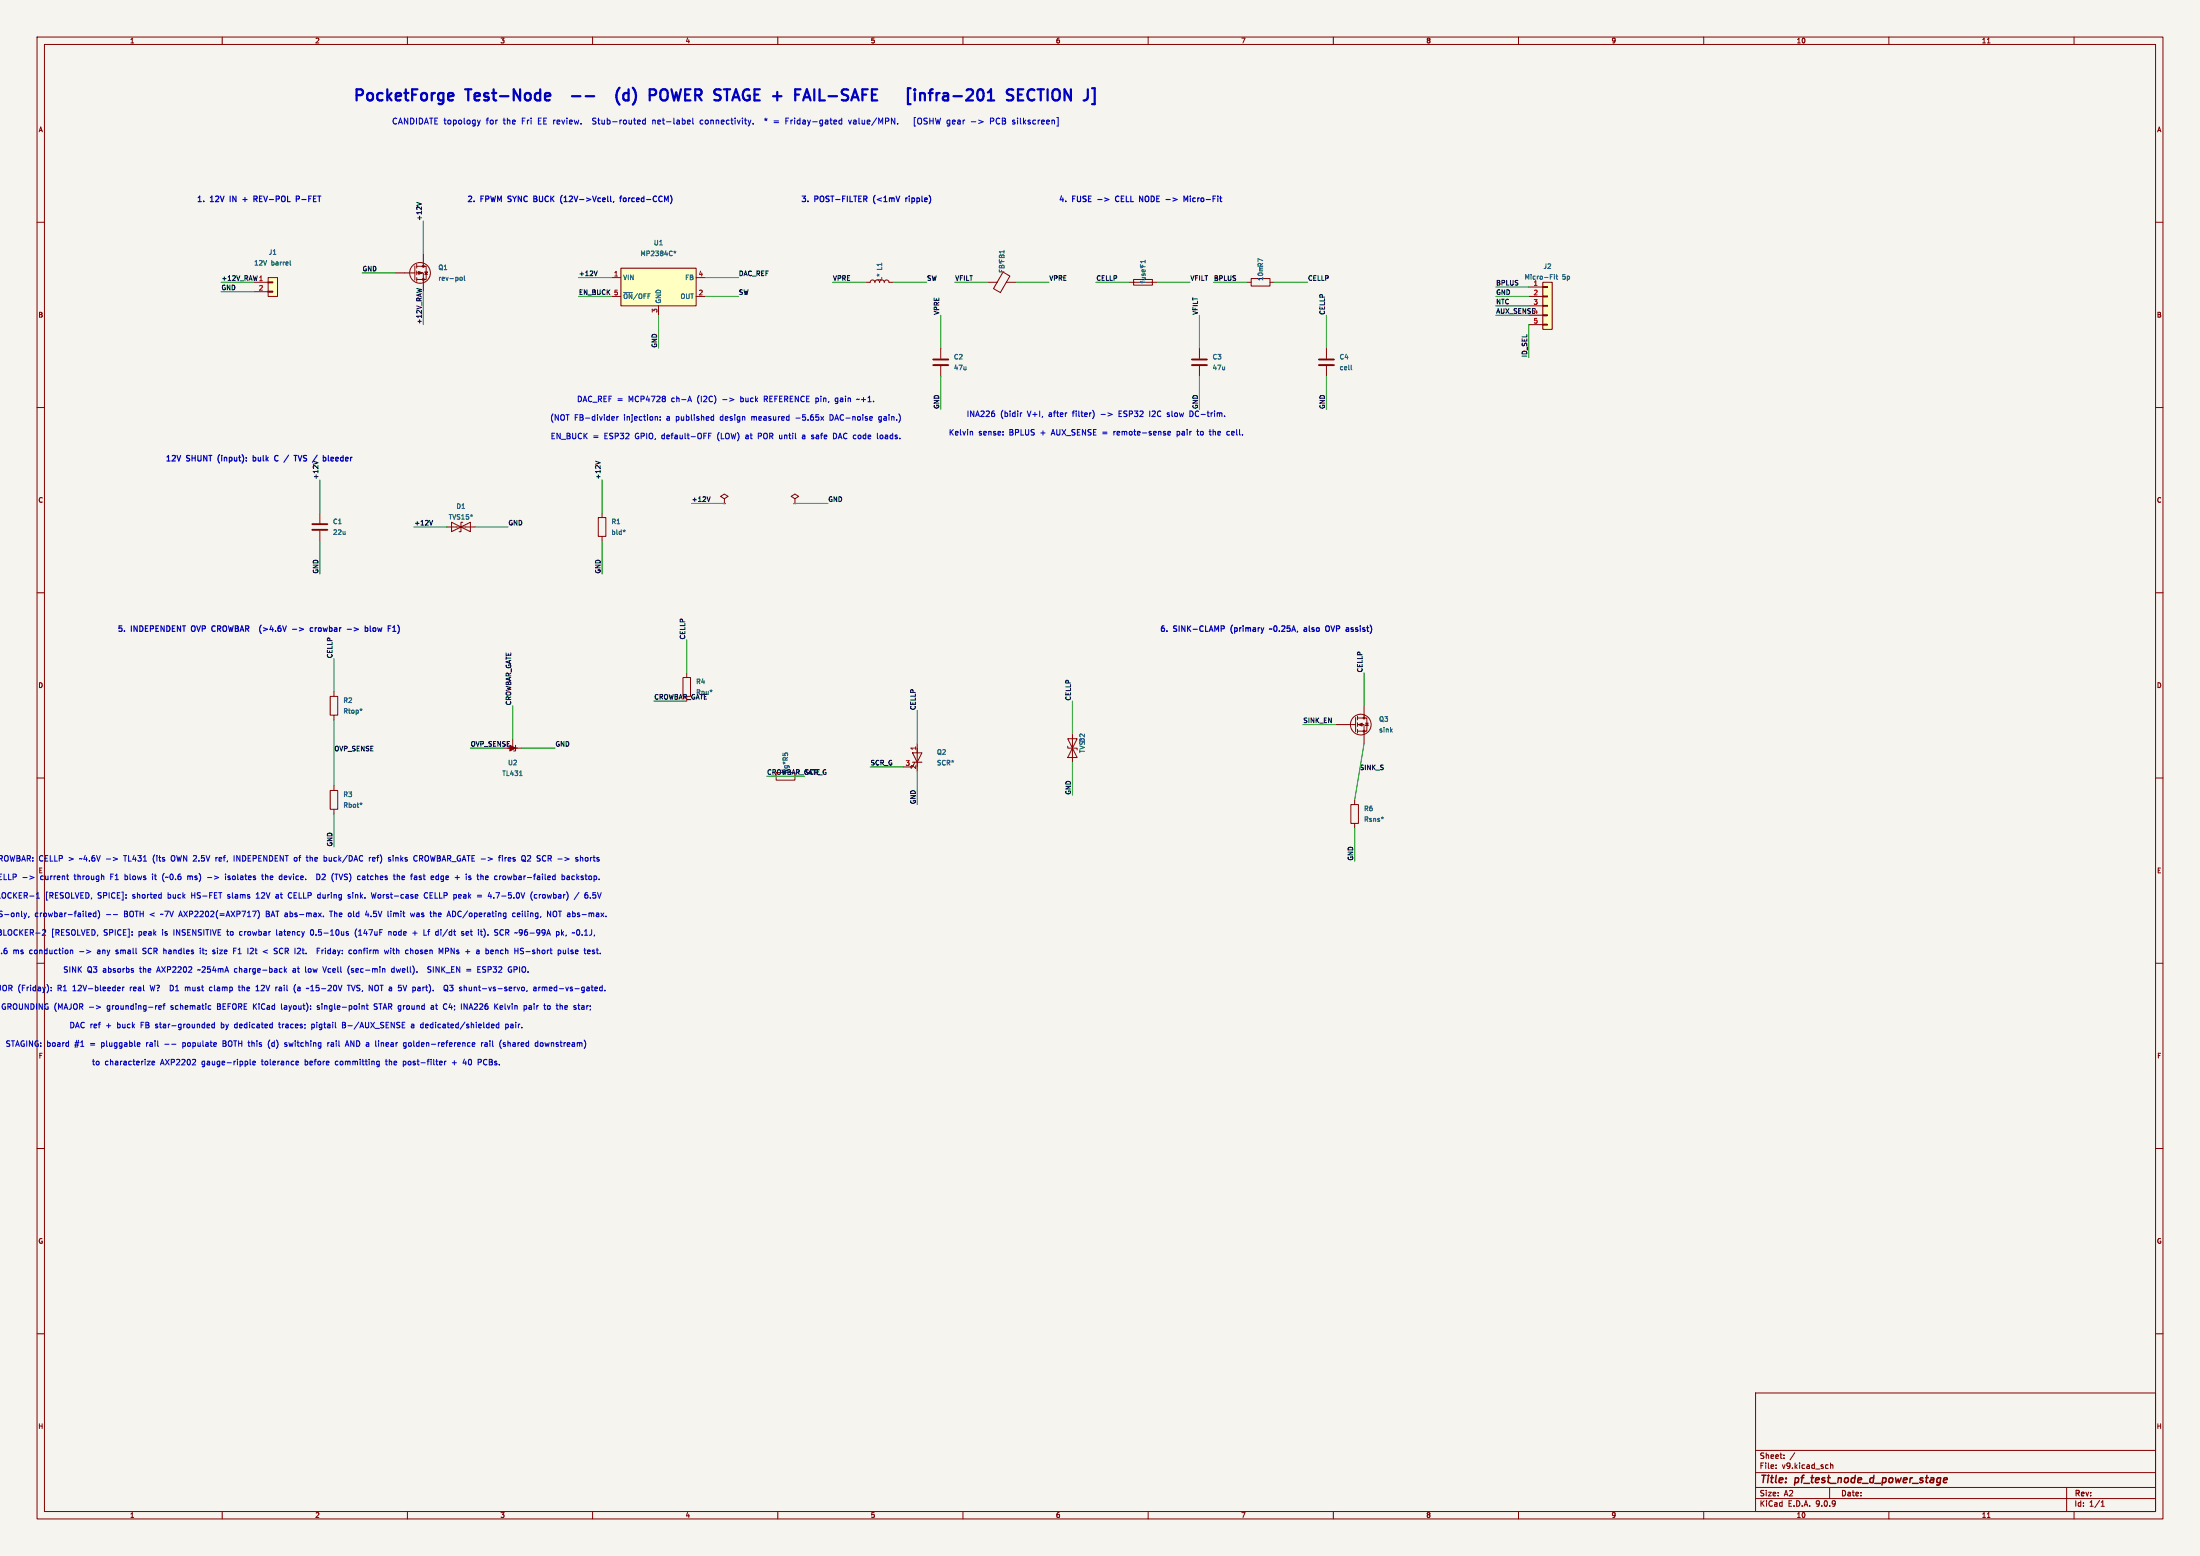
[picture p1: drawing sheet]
<svg xmlns="http://www.w3.org/2000/svg" width="594mm" height="420mm" viewBox="0 0 594 420" stroke-linecap="round" stroke-linejoin="round" font-family="sans-serif">
<path d="M0 0h594v420h-594z" fill="#f5f4ef" stroke="#f5f4ef" stroke-width=".27"/>
<g fill="none" stroke="#840000" stroke-width=".27">
<path d="M10 10h574v400h-574zM12 12h570v396h-570zM60 10v2M110 10v2M160 10v2M210 10v2M260 10v2M310 10v2M360 10v2M410 10v2M460 10v2M510 10v2"/>
<path d="M536.6 11.6h.7M560 10v2M10 60h2M106.7 73.7h5.3M112 71.8v3.8M112.5 71.9h2.6v3.5h-2.6M112.5 73.7h1.8v5M112.5 71.4v1M112.5 73.2v1M112.5 74.9v1M114.3 68.6v3.3M114.7 73.4h.7l-.3 .6z"/>
<path d="M114.7 74h.7M266.7 76.2h2.5M270.8 73.4l1.9 1.1-2.6 4.5-1.9-1.1zM271.7 76.2h2.6M582 60h2M10 110h2M582 110h2M86.4 138.4v2.8M86.4 143.3v2.8M120.6 142.2h7.7M121.9 141v2.5l5.1-2.5v2.5zM125 141h-.5v2.5h-.5"/>
<path d="M10 160h2M582 160h2M184.4 182.9h2v5.1h-2zM185.4 181.6v1.3M10 210h2M582 210h2M10 260h2M582 260h2M10 310h2M582 310h2M10 360h2M474 376h108v32h-108z"/>
<path d="M582 360h2M474 397.5h108M474 391.5h108M479.5 396.2v.2M479.5 395.4v.2M481.7 393.5v.2M481.7 392.7v.2M484.6 392.1l-1.3 1.9M494.2 394.9v1.5M494.2 395.5l.6-.1 .1 1M60 408v2M110 408v2"/>
<path d="M160 408v2M210 408v2M260 408v2M310 408v2M360 408v2M410 408v2M460 408v2M474 404.5h108M474 401.5h108M494 401.5v3M510 408v2M536.6 409.6h.7"/>
<path d="M558 401.5v6.5M560 408v2M567.3 406.6h.9M567.3 405.5l.4-.4v1.5"/>
<circle cx="113.4" cy="73.7" r="2.79"/>
</g>
<path d="M524.8 399.1l.3-.2h.4l.3 .2-.1 .2-.9 .2M524.8 400.1h.8" fill="none" stroke="#840000" stroke-width=".4"/>
<path d="M84.3 141.5h4.1M84.3 143h4.1" fill="none" stroke="#840000" stroke-width=".51"/>
<g fill="#840000" stroke="#840000" stroke-width=".27">
<path d="M113 73.3l1 .4-1 .3z"/>
<circle cx="114.3" cy="71.9" r=".25"/>
<circle cx="114.3" cy="75.4" r=".25"/>
</g>
<path d="M124.3 74.9l.3-.1 .2 .3-.2 .6-.4-.3zM125.4 74.4v1.1l.1 .2" fill="none" stroke="#006464" stroke-width=".27"/>
<path d="M72.4 74.9h2.5v5.1h-2.5z" fill="#ffffc2"/>
<path d="M68.6 76.2h3.8M68.6 78.7h3.8M72.4 74.9h2.5v5.1h-2.5zM72.4 76.1h1.3v.2h-1.3zM72.4 78.6h1.3v.3h-1.3zM233.7 76.2h1.2l.2-.4 .5-.2 .4 .2 .2 .4 .2-.5 .6-.1 .5 .6M238.8 76.2l.1-.4 .5-.2 .4 .2 .2 .4h1.3M254 94v2.8M254 98.8v2.8" fill="none" stroke="#840000" stroke-width=".27"/>
<path d="M78.3 70.3v1.1l.2 .2" fill="none" stroke="#006464" stroke-width=".27"/>
<path d="M252 97h4M252 98.6h4" fill="none" stroke="#840000" stroke-width=".51"/>
<path d="M416.6 76.2h2.5v12.7h-2.5z" fill="#ffffc2"/>
<path d="M412.7 77.5h3.9M416.6 76.2h2.5v12.7h-2.5zM416.6 77.3h1.2v.3h-1.2zM416.6 79.9h1.2v.2h-1.2zM412.7 80h3.9M412.7 82.6h3.9M412.7 85.1h3.9M412.7 87.6h3.9M416.6 82.4h1.2v.3h-1.2zM416.6 85h1.2v.2h-1.2zM416.6 87.5h1.2v.3h-1.2z" fill="none" stroke="#840000" stroke-width=".27"/>
<path d="M418.6 74.7h.4M418.6 74.1h.6M419.7 74.1v.1M419.7 74.5v.9M420.1 74.5h.5M420.3 74.1v1.1l.3 .2" fill="none" stroke="#006464" stroke-width=".27"/>
<path d="M167.6 72.4h20.4v10.2h-20.4z" fill="#ffffc2"/>
<g fill="none" stroke="#840000" stroke-width=".27">
<path d="M165.1 74.9h2.5M167.6 72.4h20.4v10.2h-20.4zM188 74.9h2.5M304.8 76.2h7.6M306.1 75.4h5v1.6h-5zM336.5 76.2h1.3M337.8 75.2h5.1v2h-5.1zM342.9 76.2h1.3M165.1 80h2.5M177.8 82.6v2.5M188 80h2.5M323.8 94v2.8"/>
<path d="M323.8 98.8v2.8M358.1 94v2.8M358.1 98.8v2.8M161.5 139.7h2.1v5.1h-2.1zM162.6 138.4v1.3M195.6 134.6l1-.6-1-.6-1 .6 1 .6v1.3M214.6 134.6l1-.6-1-.6-1 .6 1 .6v1.3M162.6 144.8v1.3M89.2 188h2v5h-2zM90.2 186.7v1.3M90.2 193v1.3M138.4 199.4v2.5"/>
<path d="M288.3 199.4h2.5l-2.5 5.1h2.5zM289.6 198.1v7.6M360.7 195.6h5.3M366 193.7v3.8M366.5 193.8h2.6v3.6h-2.6M366.5 195.6h1.8v5.1M366.5 193.3v1M366.5 195.1v1M366.5 196.9v1M368.3 190.5v3.3M368.7 195.2h.7M369.1 195.2l.3 .6h-.7z"/>
<path d="M89.2 213.4h2v5h-2zM90.2 212.1v1.3M90.2 218.4v1.3M135.9 201.9h5.1M137.2 201.9h2.5M139.2 201.2v1.5h-.5M209.5 208.5h5.1v2.1h-5.1zM246.4 203.2h2.5l-1.3 2.5zM246.4 205.7h2.5M247 205.7l-.6 1.3h-2.6M247.6 200.7v7.6M288.3 201.4v.5h2.5v.5"/>
<path d="M364.7 217.2h2.1v5.1h-2.1zM365.8 215.9v1.3M365.8 222.3v1.2"/>
<circle cx="367.4" cy="195.6" r="2.79"/>
</g>
<path d="M181.9 67.9l.3 .2M182.2 67.8v.3M182.2 68.1l-.2 .2M182.2 68.1l.2 .2M182.5 67.9l-.3 .2M364.8 98.5v1.1l.2 .2M168.8 143.2l-.3 .1 .2 .2M97.8 191.4l-.3 .2 .2 .2M97.8 216.8l-.3 .2 .2 .2M140.3 209.3h.7M373.6 220.7l-.3 .1" fill="none" stroke="#006464" stroke-width=".27"/>
<g fill="#840000" stroke="#840000" stroke-width=".27">
<path d="M366.8 195.6l1-.4v.8z"/>
<path d="M137.7 201.2l1.5 .7-1.5 .8z"/>
<circle cx="368.3" cy="193.8" r=".25"/>
<circle cx="368.3" cy="197.4" r=".25"/>
</g>
<path d="M321.8 97h4.1M321.8 98.6h4.1M356.1 97h4.1M356.1 98.6h4.1" fill="none" stroke="#840000" stroke-width=".51"/>
<path d="M112.5 54.6l1.3 .5M161.3 73.1l-.5 1.3M160.8 124.5l1.2 .4M191.7 134.1l-.4 1.3M116.8 140.5l-.4 1.2" fill="none" stroke="#0f0f0f" stroke-width=".27"/>
<g fill="none" stroke="#009600" stroke-width=".27">
<path d="M114.3 59.7v8.9M59.7 76.2h8.9M59.7 78.7h8.9M97.8 73.7h8.9M114.3 78.7v8.9M156.2 74.9h8.9M190.5 74.9h8.9M224.8 76.2h8.9M241.3 76.2h8.9M257.8 76.2h8.9M274.3 76.2h8.9M295.9 76.2h8.9"/>
<path d="M312.4 76.2h8.9M327.7 76.2h8.8M344.2 76.2h8.9M403.9 77.5h8.8M156.2 80h8.9M177.8 85.1v8.9M190.5 80h8.9M254 85.1v8.9M323.8 85.1v8.9M358.1 85.1v8.9M403.9 82.6h8.8M403.9 80h8.8"/>
<path d="M403.9 85.1h8.8M412.7 87.6v8.9M254 101.6v8.9M323.8 101.6v8.9M358.1 101.6v8.9M86.4 129.5v8.9M162.6 129.5v8.9M186.7 135.9h8.9M214.6 135.9h8.9M86.4 146.1v8.8M111.8 142.2h8.8M128.3 142.2h8.9"/>
<path d="M162.6 146.1v8.8M90.2 177.8v8.9M185.4 172.7v8.9M90.2 194.3v17.8M138.4 190.5v8.9M176.5 189.2h8.9M247.6 191.8v8.9M289.6 189.2v8.9M351.8 195.6h8.9M368.3 181.6v8.9M90.2 219.7v8.9M127 201.9h8.9"/>
<path d="M141 201.9h8.9M207 209.6h10.2M234.9 207h8.9M247.6 208.3v8.9M289.6 205.7v8.9M368.3 200.7l-2.5 15.2M365.8 223.5v8.9"/>
</g>
<g fill="none" stroke="#0000c2" stroke-width=".27">
<path d="M128.9 32.4l.4 1.1M129.3 33.5l-.4 .5M129.7 32.4l-.4 1.1M160 33.4l.2 .1M160.1 32v.5M174.2 31.9v1.6M174.2 32.5l-.4-.1-.3 .3 .1 .7h.6M176.2 32.4v1.1M176.5 32.4l-.3 .2M186.1 32.4l.3 .4-.8 .1M186.3 33.4l-.2 .1M187 31.9v1.4l.3 .2"/>
<path d="M189.6 32.4h-.3l-.3 .3 .1 .6 .5 .2M203.4 33.3v.2M206.4 32.1l.4 .2M206.8 31.9v.4M206.8 32.3l-.2 .3M206.8 32.3l.2 .3M207.2 32.1l-.4 .2M209 32.6h1.2M209 33.1h1.2M212.2 32.6h.5M213 31.9h-.8v1.6M226.8 32.4l.5 .1"/>
<path d="M227.3 33.4l-.5 .1M227.3 31.9v1.6M229.1 32.4l.4 1.1 .4-1.1M247.2 31.7h-.3v2.3h.3M248.5 31.9a.54 .54 0 0 0-.7 .5v.5a.54 .54 0 0 0 .7 .6M257.4 32.4l-.3 .2v.7l.3 .2M257.9 32.8l-.8 .1M262.2 32.9h1.3M267.4 32.7l.8-.1 .1-.6-.9-.1v1.6M269.5 31.9a.86 .86 0 0 0-.6 .8 .86 .86 0 0 0 .6 .8M165.3 112.5l.4-.1 .2 .4-.7 .1M165.3 113.4h.5"/>
<path d="M166.5 112.4v1M167 112.4l-.5 .3M177.1 112.4l.4 .3v.7M178.3 113.3v.1M178.3 112.5v.2M185.9 108h.7M186.2 106.9l.5 1.5M191.3 117.7h.5M192 116.9h-.7v1.5M192.2 112.4l.5 .1M192.7 113.4h-.5M192.7 111.9v1.5"/>
<path d="M195.1 107.9h1.2M197 107.4l1.1 .5-1.1 .4M204.7 117.7h.6M205.3 116.9h-.6v1.5M206.4 107.7h.5M206.9 106.9h-.5v1.5M214.9 112.9h1.1M217.1 117.4l-.4 .1M217.2 117.9l-.6 .2 .1 .3h.5M219.3 117.4l.4 .1M219.3 117.9l.4 .1M219.7 118.4h-.5"/>
<path d="M221.6 112.4l.8 1M222.4 112.4l-.8 1M224.5 111.9h-.4v1.5h.4M225.6 108.9h.3M225.8 117.3l-.2-.3-.6-.1v1.5h.6l.2-.3M226.1 107.4l-.6 .3 .1 .6 .5 .1M232 107.7l-.7 .2M237 118.4h.1M237.3 113.9h.4M237.8 112.4l-.6 .3 .1 .6 .5 .1M238.1 117.4l-.5 .3 .1 .6 .4 .1M262.2 116.4l.4 .3v.7"/>
<path d="M268.5 111.7v.6M270.8 117.3v.1M270.8 116.5v.2M275.5 111.4v1M275.9 111.4l-.4 .3M295.1 110.8a1.76 1.76 0 0 1 0 2.1M297.3 111.9h1.1M299.1 111.4l1.2 .5-1.2 .4M310.4 110.9v1.5M314.5 116.9l.2 .3-.2 .2M314.5 116.4l.2 .1M315.1 112.4h.5"/>
<path d="M315.3 116.9l.7-.1v-.3l-.5-.1-.2 .3 .1 .7h.6M315.6 111.4l-.5 .3 .1 .2h.4M317.8 116.4v1.5M317.8 117.4h.2M318 116.4l-.2 .1M321.6 110.9h-.3v1.5h.6M323.1 116.4h.6M323.3 115.9v1.3l.2 .2M326.5 116.4h.5M326.7 115.9v1.3l.3 .2M330.6 112.3v.1M331.8 116.4l-.6 .3 .1 .6 .5 .1"/>
<path d="M6.2 236.9h1.1M8 236.4l1.2 .5-1.2 .4M18 236.4h.5M18.2 235.9v1.3l.3 .2M27.8 236.4l.2 .3v.7M28.7 231.9h1.2M30.6 231.4l1.1 .5-1.1 .4M44 236.2l-.1 .5 .1 .9M46.4 231l-.2 .4 .2 1M50.7 236.4v1M51.1 236.4l-.4 .2M56 236.9h1.2"/>
<path d="M58.3 231.4v1M58.7 231.4l-.4 .3M60.9 235.9v.2M60.9 236.4v1M63.2 230.9v1.5M70.6 236.4h.6M70.8 235.9v1.3l.4 .2M75.5 236.5h.6M75.5 237.4h.6M76.1 235.9v1.5M79.9 231.4l.2 .2M80.1 232.3l-.2 .1"/>
<path d="M85.5 235.9a.76 .76 0 0 1 .9 .8 .76 .76 0 0 1-.9 .7zM87.6 231.4l.6 .3-.1 .6-.5 .1M90.4 235.9h.9M90.8 235.9v1.5M98.3 236.4l-.4 .1M98.4 236.9l-.6 .2 .1 .3h.5M99.7 231.4v1M100.1 231.4l-.4 .3M101.1 231.4l-.5 .3v.7h.5M101.3 231.8l-.7 .1M105.1 231.9l.3 .1 .1 .2-.5 .2M105.1 231.4l.3 .1"/>
<path d="M106.1 230.9v.2M106.1 231.4v1M106.2 236.4h.6M106.5 237.4h.3M107.3 236.6l.5-.1 .1 .9M107.3 235.9v1.5M112 236.4l.5 .3v.7M112.2 230.9l.4 .2M112.5 236.8l-.5 .1M112.5 237.4h-.5M112.6 232.3l-.4 .1M118.4 236.5l-.4-.1-.3 .3 .1 .7h.6"/>
<path d="M131.3 236.4l-.2 .3v.5l.2 .2M131.8 236.8l-.7 .1M134.6 231.4h.5M135.1 230.9l-.3 .3v1.2M135.6 230.9v.2M135.6 231.4v1M136.3 236.4l-.5 .3v.6l.5 .1M136.4 231.4v1M136.5 231.5l-.1 .2M141.6 231l.3 .4-.3 1 .3 .2M143 230.9l-.6 .2M143.2 231.6l-.8 .8h.9"/>
<path d="M146.7 232.4h.6M146.7 231h.6M151.7 236.5l.5-.1 .3 .3-.2 .7h-.6M151.7 235.9v1.5M153.1 236.5h.6v.9M153.7 236.8l-.7 .3 .2 .3h.5M154.5 236.5l-.1 .2 .1 .7M156 232v.4M156.7 231.6l.6-.1 .1 .9M156.7 230.9v1.5M6.5 246.4l.3 1M6.8 247.4l-.3 .5"/>
<path d="M7.2 246.4l-.4 1M7.8 247.4l-.1 .3M9.8 242.4h.9M9.8 241.4l.4-.5v1.5M11.5 251l.5-.1 .3 .5-.9 1h.9M19 256.4v1M19 256.6l.6-.1v.9M21.5 256.9h1.1M23.4 256.4l1.1 .5-1.1 .4M23.9 246.9l.7-.1-.1-.3-.4-.1-.2 .3 .1 .7h.5M25.9 246.5l-.4-.1-.3 .3 .1 .7h.6M25.9 245.9v1.5"/>
<path d="M26.5 245.7a1.72 1.72 0 0 1 0 2.3M28.7 246.9h1.2M30.6 246.9h1.1M43.4 241.4l.1 .1M43.5 240.9v1.5M43.5 242.4h-.1M54.1 255.9v.2M54.1 256.4v1M57.4 257.4h.5M57.9 256.4l-.5 .3 .1 .2h.4M61.2 251.4h.5M63.1 256.7h.5"/>
<path d="M63.8 255.9h-.7v1.5M64.8 251.5l-.1 .2 .1 .7M67.8 255.9l-.2 .2M68.2 245.9h1l-.7 1.5M68.4 256.6l-.9 .8h.9M69.2 242.4h.8M69.5 241.2l-.3 .2M69.6 245.7a1.72 1.72 0 0 1 0 2.3M71.9 246.7h.5M72.2 256.4l-1.1 .5 1.1 .4M72.4 245.9h-.5v1.5h.6M74.1 256h.8"/>
<path d="M74.3 256.7l.4 .1 .2 .4-.3 .2h-.4M74.7 250.9v1.3l.2 .2M75 241.4l-.5 .1M75 241.9l-.5 .2v.3h.5M78.3 240.9a.81 .81 0 0 0-.5 .8 .81 .81 0 0 0 .5 .7M84.3 250.9a.8 .8 0 0 0-.5 .8 .8 .8 0 0 0 .5 .7M85.6 256.7h.5M86 242.4h.3M86 241.4h.3M86.4 255.9h-.8v1.5M86.9 256.4v1M87.2 256.4l-.3 .3"/>
<path d="M87.3 247.3v.1M89 245.9h.8M89.4 245.9v1.5M93.5 251.9l.6 .3-.1 .2h-.4M93.5 251.5h.5M94.3 246.4l.4 .1M94.5 256.4l.4 .1M94.5 241.5l-.3-.1-.2 .3v.2l.5 .1v.4h-.5M94.7 247.4h-.4M94.9 257.4h-.4M96 256.4l-.5 .3 .1 .6 .4 .1M96.3 250.7a1.72 1.72 0 0 0 0 2.3"/>
<path d="M99 245.9l-.3 1h.9M100.2 240.9l.4 1.5 .3-1 .3 1M103.8 256.4l.3 1 .3-.7 .2 .7 .3-1M105 251.6l.5-.1 .1 .9M105 251.4v1M105.5 255.9v.2M105.5 256.4v1M105.5 245.9v.2M105.5 246.4v1M110.8 246.4l.3 1 .3-.7 .3 .7 .3-1M110.9 256.6l.4-.2 .2 .3M110.9 255.9v1.5"/>
<path d="M111.5 251.9h1.1M112 251.3v1.1M114.5 252.4h.7M115.5 251.4h.5M115.5 241.1a.67 .67 0 0 0-1 .6 .67 .67 0 0 0 1 .6M117.1 245.9v1.5M117.3 246.4l-.2 .2M119.1 257l.5-1.1v1.5M120.3 256.7h.6M120.9 255.9h-.6v1.5M121.2 245.9l.5 1.5M125.2 251.5l-.4-.1-.2 .3 .1 .2 .5 .1v.4h-.6"/>
<path d="M126 251.4l-.2 .3v.5l.2 .2M126.5 251.8l-.7 .1M128.9 241.7h1.1M128.9 242.1h1.1M129.7 251.4h.5M130 252.4h.2M130.6 250.7l.1 .1M130.7 252.9l-.1 .1M132.2 240.9l-.4 1h.9M133.3 242.3v.1M133.8 250.9l.6 .1M134.1 251.7l.3 .3-.3 .4"/>
<path d="M135.2 251l-.2 .6 .2 .8M139.1 246.5l-.4-.1-.3 .3 .1 .7h.6M140.2 246.4l-.5 .3v.7h.5M140.4 246.8l-.7 .1M140.6 256.6l.6 .2 .2 .4-.3 .2h-.6M140.6 256h.8M143.7 240.7a1.72 1.72 0 0 0 0 2.3M145 241.5l-.5-.1-.2 .3 .1 .7h.6M148.7 245.9v1.5l-.9-1.5v1.5M149.5 246l-.2 .4 .2 1M150.2 251.5l.5-.1 .3 .3-.2 .7h-.6M150.2 251.4v1.5"/>
<path d="M151.1 256.4l.3 .3v.5l-.3 .2M151.6 250.9v1.5M151.7 251.9l.5 .5M152.1 256.4v1l.6-.1M152.2 251.4l-.6 .6M152.7 256.4v1M153.4 255.9v1.3l.2 .2M156 250.9a.8 .8 0 0 1 .6 .8 .8 .8 0 0 1-.6 .7M156.3 240.9l-1.3 1.9M159.4 242.3v.1M160.5 256.5l-.4-.1-.2 .3 .1 .2 .5 .1v.4h-.6M13 266.4v1"/>
<path d="M13.8 267.3v.1M13.8 266.5v.2M24.1 271.9h1.2M26 271.4l1.1 .5-1.1 .4M31.8 267.4h.6M31.8 266.5l.4-.1 .3 .4-.8 .1M33.1 266.4v1M33.5 266.4l-.4 .3M35.9 261.9l.2 .3-.2 .2M35.9 261.4l.1 .1M42.4 271.4l-.3 .1M42.9 271.9l.7-.1-.1-.3-.4-.1-.2 .3v.7h.6"/>
<path d="M44 271.4h.6M44.6 270.9l-.4 .3v1.2M46.3 265.9h-.3v1.5h.3M50 266.4v1M50.5 266.4l-.5 .2M56 277.4h.5M56 276.5l.4-.1 .2 .4-.7 .1M56.5 271.4l.4 .1M56.9 272.4h-.4M57.1 266.4l-.6 .3 .1 .6 .5 .1M57.9 276.5l-.4-.1-.3 .3 .1 .7h.6M57.9 275.9v1.5"/>
<path d="M63.5 276.5l-.2 .2 .2 .7M64.3 266.4h.6M64.5 265.9v1.3l.4 .2M69.1 267.4h.9M69.1 266.4l.4-.5v1.5M74.8 266.4h.1M75.2 276.4h.5M75.4 275.9v1.3l.2 .2M75.4 266.9v.5M76 270.9v1.3l.2 .2M76 261.4l.1 .1M76.1 262.4h-.1"/>
<path d="M76.8 260.9v1.5M76.9 261.9l.5 .5M77.4 261.4l-.6 .6M79.3 261.9l-.2 .2 .2 .3M79.3 261.4l-.2 .1M79.8 265.7a1.72 1.72 0 0 0 0 2.3M80.5 266.9l-.2 .2 .2 .3M80.5 266.4l-.1 .1M82.5 260.9v1.3l.2 .2M83.9 267.4h.9M84.2 277.4h.4M84.2 276.4v1.5"/>
<path d="M84.2 266.2l-.3 .2M84.6 276.4l-.4 .1M85.6 272.4h.5M86.1 271.4l-.5 .3 .1 .2h.4M87.1 260.9l.5 1.5 .5-1.5M92.5 276.7h.5M93 276.7h.2M93.1 276l-.6-.1v1.5h.5M93.1 276.6l-.1 .1M93.8 265.9h.8M94.2 265.9v1.5M94.4 260.7a1.72 1.72 0 0 0 0 2.3"/>
<path d="M94.9 265.9l.5 1.5M97.8 271.5h.5l.1 .9M98.9 271.4h.5M99.1 270.9v1.3l.3 .2M101 272.4h.6M101.6 270.9h-.3l-.3 .3 .1 .4 .5 .1M103.5 261.4l.4 .3v.7M106.4 261.5l-.4-.1-.3 .3 .2 .7h.5M108.8 265.9l.5 1.5 .5-1.5M111.1 276.5l.4-.1 .2 .3M111.7 276.8l-.7 .3 .2 .3h.5M114.1 276.4l.1 .1"/>
<path d="M114.2 275.9v1.5M114.2 277.4h-.1M116.4 261l-.8 .1v.4l.6 .3 .2 .4-.3 .2h-.6M116.4 271.5l.5-.1 .2 .3M117.1 271.8l-.7 .3 .2 .3h.5M120 266.2l.3-.3a.5 .5 0 0 1 .6 .5v.5a.5 .5 0 0 1-.5 .6 .5 .5 0 0 1-.5-.6zM120 271l.6 .1M120.2 267.1l.8 .5M120.6 272.3l-.6 .1M121.4 267.3l.2 .1 .7-.1M121.4 265.9h.9l-.5 .6 .5 .2M125.3 272.4v-1.5l.8 1.5"/>
<path d="M126 261.7h1.1M126 262.1h1.1M129.7 260.9h-.7v1.5h.7M130.3 262.4h.2M130.4 261l-.1 .2 .1 .4M132.9 276.4l.4 .1 .1 .3-.7 .1M133.3 277.4h-.4M133.8 271.6l.6 .8M134.4 270.9l-.8 .9M134.7 276.5l-.5-.1-.2 .3 .1 .7h.6M134.7 275.9v1.5M136.5 276.5l.5-.1 .2 .3-.1 .7h-.6"/>
<path d="M136.5 276.4v1.5M137.9 261.8h.2v.5l-.2 .1M137.9 260.9l.2 .1M141.5 271.5l.4-.1 .3 .3-.1 .7h-.6M142.3 267.4l-.1 .3M142.9 271.9v.5M144.1 266.5h.6l.1 .9M144.8 266.8l-.8 .3 .3 .3h.5M145.5 266.4v1M145.9 266.4l-.4 .3M146.4 266.4v1M146.8 266.4l-.4 .2"/>
<path d="M148.4 271.5l-.3-.1-.3 .3 .1 .7h.5M151.4 271.4l.5 .3v.7M156 271.4h.6M156.2 270.9v1.3l.4 .2M163.3 267.3v.1M37.3 281.4l.4 .1 .1 .3-.7 .1M37.7 282.4h-.4M39.8 286.4h.7l-.7 1h.7M41 286.9l.8-.1-.1-.3-.4-.1-.3 .3 .1 .7h.6M44.5 281.9h1.1M46.4 281.9h1.1M49.4 281.4v1.5"/>
<path d="M49.4 282.4h.1M49.5 281.4l-.1 .1M60.2 281.7h.5M60.7 280.9h-.5v1.5h.6M67.5 285.9v1.3l.3 .2M68.3 286.9l.7-.1-.1-.3-.4-.1-.2 .3v.7h.6M72.9 280.7a1.72 1.72 0 0 0 0 2.3M77.4 281.5l-.3-.1-.2 .3v.2l.5 .1v.4h-.5M80.1 286.4l.4 .1 .1 .3-.7 .1M80.5 287.4h-.4M88.5 281.4v1M88.9 281.4l-.4 .3"/>
<path d="M89.4 281.9v.5M93.2 282.4l.5-1.5 .5 1.5M93.4 282h.7M101.8 286.5h.6M101.8 287.4h.6M102.4 286.4v1.3l-.3 .2h-.4M104 286.4h.6M108.9 287.4h.4M108.9 286.4v1.5M109.1 282.4h.5M109.1 281.5h.5M109.3 286.4l-.4 .1"/>
<path d="M109.6 281.4v1.3l-.5 .2M110.6 281.4l-.3 .3v.5l.3 .2M118.9 286.4l.4 .1 .1 .3-.7 .1M119.3 287.4h-.4M120 286.4v1M120.5 286.4l-.5 .3M122.1 286.9h1.1M125.4 285.9l-.4 1h1M127.5 282.2l.2 .2h.4M127.5 281.7l.2-.3 .5 .3-.7 .2M129.1 285.9l.8 .2M129.9 286.6l-.8 .1"/>
<path d="M130 281.4v1M130.4 281.4l-.4 .3M130.9 281.5h.6l.1 .9M131.6 281.8l-.7 .3 .2 .3h.5M136.4 281.5l-.3-.1-.2 .3v.2l.5 .1v.4h-.5M144.8 281.4l.4 .1M145.2 282.4h-.4M145.2 280.9v1.5M146.5 281.5l-.4-.1-.2 .3 .1 .7h.5"/>
</g>
<g fill="none" stroke="#0000c2" stroke-width=".3">
<path d="M65.6 53.9h1.1M68.6 53.7l.7-.1 .1-.5-.8-.2v1.5M68.9 53.7l.5 .7M80 52.9h.6l.3 .3-.2 .4-.7 .1M81.5 53.9h1.1M144.1 54.4h.6M144.1 52.9l.7 .1M144.1 53.6h.5M144.6 53.6l.3 .1M144.8 53.6h-.2M152.3 54.4h.8M152.6 53.1l-.3 .3"/>
<path d="M165.7 54.4l-.1 .2M167.3 53.4h.6M167.9 52.9l-.4 .2v1.3M168.4 53.6l.2-.2 .4 .2-.1 .8-.5-.1zM244.6 53.4v1M245 53.4l-.4 .3M301.8 52.9a.76 .76 0 0 0-.6 .8 .76 .76 0 0 0 .6 .7M307.7 52.9l.8 1.5v-1.5M319.7 54.4v-1.5l.5 1.1 .5-1.1v1.5M321.4 52.9v.2M321.4 53.4v1M68.4 122.9v1.5"/>
<path d="M68.4 123.5h.5M68.4 124.4h.5M74.4 123l.7 .1M75.1 124.3l-.7 .1M80.5 122.9l.5 1.5 .5-1.5M87.3 122.9v1.5M87.3 124.4h.1M87.4 123.4l-.1 .1M89.4 123.5l.5-.1 .2 .4-.7 .1M89.4 124.4h.6M90.9 123.4l-.3 .2v.6l.3 .2M91.4 123.8l-.8 .1"/>
<path d="M57.3 170.2l.5 .2M57.8 168.9l-.5 .2M70.1 170l.4 1M70.5 168.7l-.4 1M71.1 169.4l1.2 .5-1.2 .4M79 169.9h1.1M80.8 169.4l1.2 .5-1.2 .4M85.1 169.4v1M85.5 169.4l-.4 .3M86.8 169.7l-.3-.3-.5 .3 .1 .7h.4l.3-.3M95.6 169.4l1.1 .5-1.1 .4M98.6 168.9v1.5"/>
<path d="M100 168.9v1.3M100.7 169.6l.3-.2 .4 .2-.1 .8-.6-.1zM102 169.4l.2 1 .3-.7 .3 .7M107.4 168.7l.1 .1M343.4 169.7l-.7 .2M352.1 169.5h.6l.1 .9M352.8 169.8l-.7 .3 .2 .3h.5M358.7 169l.2 .4-.2 1M359.4 168.9l.5 1.5M365.4 170v.4"/>
</g>
<g fill="none" stroke="#0000c2" stroke-width=".6">
<path d="M121.4 25.1l.9 .1 .1 .6-1.4 .3M122.3 27l-.9 .1M147.6 25.1l.8 .1 .2 .6-1.5 .3M148.4 27l-.8 .1M154.4 26h2.3M158.1 26h2.3M167.3 23.7a3.4 3.4 0 0 0 0 4.5M169.7 25.2l-.8-.1-.6 .6v.8l.3 .5 .3 .1 .8-.1M169.7 24.1v3M180.3 25.1a1 1 0 0 0-1-1 1 1 0 0 0-1 1v1a1 1 0 0 0 1 1 1 1 0 0 0 1-1M197.7 27.1l1-3 1 3M198 26.2h1.4"/>
<path d="M221.3 24.1v3h1.4M248.4 25.4a.75 .75 0 0 1 1.3 .1v1.6M248.4 25.1v2M250.7 25.1h1.2M251.9 24.1l-.6 .1-.2 .3v2.6M252.9 25.1v2M253.7 25.1l-.6 .1-.2 .5M254.7 25.2l.3-.1 .9 .1 .1 1.9M256 25.8l-1 .2a.59 .59 0 0 0-.4 .5 .59 .59 0 0 0 .4 .6l1-.1M277.6 26.4a1.04 1.04 0 0 0 1.7 .4M279.3 24.4a1.04 1.04 0 0 0-1.7 .4M280.1 24.1h1.8"/>
<path d="M281 24.1v3M282.9 24.1v3M285.4 24.1a1.01 1.01 0 0 0-1.3 1v1a1.01 1.01 0 0 0 1.3 1"/>
</g>
<g font-size="4.2" fill="#0000c2">
<text x="95" y="28.2">PocketForge</text>
<text x="125.9" y="28.2">Test-Node</text>
<text x="171.1" y="28.2">(d)</text>
<text x="181.3" y="28.2">POWER</text>
<text x="200.1" y="28.2">STAGE +</text>
<text x="224.2" y="28.2">FAIL-SAFE</text>
<text x="258.1" y="28.2">[infra-201</text>
<text x="286.3" y="28.2">SECTION</text>
</g>
<g font-size="2.8" fill="#840000">
<text x="475" y="400.9">Title:</text>
<text x="484.7" y="400.9">pf_test_node_d_power_stage</text>
</g>
<g font-size="2.2" fill="#0000c2">
<text x="105.8" y="33.8">CANDIDATE topology</text>
<text x="131.3" y="33.8">for</text>
<text x="136" y="33.8">the</text>
<text x="141.1" y="33.8">Fri</text>
<text x="145.6" y="33.8">EE review.</text>
<text x="160.7" y="33.8">Stub-routed</text>
<text x="177" y="33.8">net-label</text>
<text x="190" y="33.8">connectivity.</text>
<text x="213.7" y="33.8">Friday-gated</text>
<text x="230.9" y="33.8">value/MPN.</text>
<text x="248.8" y="33.8">[OSHW</text>
<text x="257.9" y="33.8">gear</text>
<text x="264.5" y="33.8">-&gt;</text>
<text x="269.9" y="33.8">PCB</text>
<text x="276" y="33.8">silkscreen]</text>
</g>
<g font-size="2.1" fill="#0000c2">
<text x="52.9" y="55">1.</text>
<text x="56.8" y="55">12V</text>
<text x="62.7" y="55">IN</text>
<text x="66.7" y="55">+</text>
<text x="70.3" y="55">REV-POL</text>
<text x="82.3" y="55">P-FET</text>
<text x="125.9" y="55">2.</text>
<text x="129.8" y="55">FPWM</text>
<text x="137.8" y="55">SYNC</text>
<text x="145.3" y="55">BUCK</text>
<text x="153.1" y="55">(12V-&gt;Vcell,</text>
<text x="169.8" y="55">forced-CCM)</text>
<text x="216.1" y="55">3.</text>
<text x="219.9" y="55">POST-FILTER</text>
<text x="236.4" y="55">(&lt;1mV</text>
<text x="245.7" y="55">ripple)</text>
<text x="285.7" y="55">4.</text>
<text x="289.6" y="55">FUSE</text>
<text x="296.9" y="55">-&gt;</text>
<text x="302.4" y="55">CELL</text>
<text x="309.4" y="55">NODE</text>
<text x="317.2" y="55">-&gt;</text>
<text x="322.6" y="55">Micro-Fit</text>
<text x="148.5" y="113.7">(NOT</text>
<text x="155" y="113.7">FB-divider</text>
<text x="155.7" y="108.7">DAC_REF =</text>
<text x="168.5" y="113.7">injection:</text>
<text x="169.7" y="108.7">MCP4728</text>
<text x="180.1" y="113.7">a</text>
<text x="181.5" y="108.7">ch-A</text>
<text x="182.8" y="113.7">published</text>
<text x="188.6" y="108.7">(I2C)</text>
<text x="194.9" y="113.7">design</text>
<text x="200.5" y="108.7">buck</text>
<text x="203.5" y="113.7">measured</text>
<text x="207" y="108.7">REFERENCE pin,</text>
<text x="215.6" y="113.7">-5.65x</text>
<text x="224.9" y="113.7">DAC-noise</text>
<text x="226.6" y="108.7">gain</text>
<text x="232.6" y="108.7">~+1.</text>
<text x="238.3" y="113.7">gain.)</text>
<text x="260.9" y="112.7">INA226</text>
<text x="270.1" y="112.7">(bidir</text>
<text x="277.5" y="112.7">V+I,</text>
<text x="283.3" y="112.7">after</text>
<text x="289.9" y="112.7">filter)</text>
<text x="302.7" y="112.7">ESP32</text>
<text x="311.1" y="112.7">I2C</text>
<text x="316" y="112.7">slow</text>
<text x="322.3" y="112.7">DC-trim.</text>
<text x="148.6" y="118.7">EN_BUCK</text>
<text x="160" y="118.7">=</text>
<text x="163.2" y="118.7">ESP32</text>
<text x="171.6" y="118.7">GPIO,</text>
<text x="178.9" y="118.7">default-OFF</text>
<text x="194.1" y="118.7">(LOW)</text>
<text x="201.9" y="118.7">at</text>
<text x="205.4" y="118.7">POR until</text>
<text x="217.7" y="118.7">a</text>
<text x="220.3" y="118.7">safe</text>
<text x="226.3" y="118.7">DAC code</text>
<text x="238.5" y="118.7">loads.</text>
<text x="256.1" y="117.7">Kelvin</text>
<text x="264.2" y="117.7">sense:</text>
<text x="272.6" y="117.7">BPLUS</text>
<text x="281.1" y="117.7">+</text>
<text x="284.2" y="117.7">AUX_SENSE =</text>
<text x="301.3" y="117.7">remote-sense</text>
<text x="318.5" y="117.7">pair</text>
<text x="324.1" y="117.7">to</text>
<text x="327.7" y="117.7">the</text>
<text x="332.5" y="117.7">cell.</text>
<text x="44.5" y="125">12V</text>
<text x="50.4" y="125">SHUNT</text>
<text x="59.4" y="125">(input):</text>
<text x="69.5" y="125">bulk</text>
<text x="76" y="125">C</text>
<text x="79.2" y="125">/</text>
<text x="82.5" y="125">TVS</text>
<text x="88.1" y="125">/</text>
<text x="91.4" y="125">bleeder</text>
<text x="31.5" y="171">5.</text>
<text x="35.4" y="171">INDEPENDENT</text>
<text x="52.3" y="171">OVP</text>
<text x="58.4" y="171">CROWBAR</text>
<text x="72.5" y="171">(&gt;4.6V</text>
<text x="81.9" y="171">-&gt;</text>
<text x="87.4" y="171">crowbar</text>
<text x="97.9" y="171">-&gt;</text>
<text x="103.4" y="171">blow</text>
<text x="313" y="171">6.</text>
<text x="316.9" y="171">SINK-CLAMP</text>
<text x="332.9" y="171">(primary</text>
<text x="344.1" y="171">~0.25A,</text>
<text x="353.9" y="171">also</text>
<text x="360.3" y="171">OVP</text>
<text x="366.4" y="171">assist)</text>
<text x="-.6" y="232.7">ROWBAR:</text>
<text x="10.4" y="232.7">CELLP</text>
<text x="18.5" y="232.7">&gt;</text>
<text x="21.7" y="232.7">~4.6V</text>
<text x="33.9" y="232.7">TL431</text>
<text x="41.9" y="232.7">(its</text>
<text x="47" y="232.7">OWN 2.5V</text>
<text x="59.3" y="232.7">ref,</text>
<text x="64.4" y="232.7">INDEPENDENT</text>
<text x="80.8" y="232.7">of</text>
<text x="84.3" y="232.7">the</text>
<text x="89.1" y="232.7">buck/DAC</text>
<text x="101.5" y="232.7">ref)</text>
<text x="106.9" y="232.7">sinks</text>
<text x="113.9" y="232.7">CROWBAR_GATE -&gt;</text>
<text x="137.2" y="232.7">fires</text>
<text x="143.5" y="232.7">Q2</text>
<text x="147.8" y="232.7">SCR -&gt;</text>
<text x="158.5" y="232.7">shorts</text>
<text x="-.7" y="237.7">ELLP</text>
<text x="10.9" y="237.7">current</text>
<text x="20.2" y="237.7">through</text>
<text x="30.1" y="237.7">F1</text>
<text x="34.1" y="237.7">blows</text>
<text x="41.7" y="237.7">it</text>
<text x="44.6" y="237.7">(~0.6</text>
<text x="51.5" y="237.7">ms)</text>
<text x="57" y="237.7">-&gt;</text>
<text x="62" y="237.7">isolates</text>
<text x="72.1" y="237.7">the</text>
<text x="76.9" y="237.7">device.</text>
<text x="87.3" y="237.7">D2</text>
<text x="91.5" y="237.7">(TVS)</text>
<text x="98.7" y="237.7">catches</text>
<text x="108.6" y="237.7">the</text>
<text x="113.4" y="237.7">fast</text>
<text x="119" y="237.7">edge</text>
<text x="125.6" y="237.7">+</text>
<text x="128.8" y="237.7">is</text>
<text x="132" y="237.7">the</text>
<text x="136.8" y="237.7">crowbar-failed</text>
<text x="155.1" y="237.7">backstop.</text>
<text x="0" y="242.7">OCKER-1</text>
<text x="12.2" y="242.7">[RESOLVED,</text>
<text x="26.4" y="242.7">SPICE]:</text>
<text x="35.9" y="242.7">shorted</text>
<text x="45.6" y="242.7">buck</text>
<text x="52.1" y="242.7">HS-FET</text>
<text x="62" y="242.7">slams</text>
<text x="69.9" y="242.7">12V</text>
<text x="75.4" y="242.7">at</text>
<text x="78.9" y="242.7">CELLP</text>
<text x="87" y="242.7">during</text>
<text x="95.3" y="242.7">sink.</text>
<text x="101.8" y="242.7">Worst-case</text>
<text x="116.2" y="242.7">CELLP</text>
<text x="124.3" y="242.7">peak</text>
<text x="130.8" y="242.7">=</text>
<text x="134" y="242.7">4.7-5.0V</text>
<text x="145.6" y="242.7">(crowbar)</text>
<text x="157.6" y="242.7">/</text>
<text x="160.5" y="242.7">6.5V</text>
<text x="-.7" y="247.7">S-only,</text>
<text x="9.3" y="247.7">crowbar-failed)</text>
<text x="33.6" y="247.7">BOTH &lt;</text>
<text x="43.9" y="247.7">~7V AXP2202(=AXP717)</text>
<text x="72.6" y="247.7">BAT abs-max.</text>
<text x="90.2" y="247.7">The</text>
<text x="95.2" y="247.7">old</text>
<text x="100" y="247.7">4.5V</text>
<text x="106.2" y="247.7">limit</text>
<text x="112.6" y="247.7">was</text>
<text x="118" y="247.7">the</text>
<text x="122.8" y="247.7">ADC/operating</text>
<text x="140.5" y="247.7">ceiling,</text>
<text x="150.1" y="247.7">NOT abs-max.</text>
<text x="-.9" y="252.7">BLOCKER-2</text>
<text x="-.1" y="257.7">.6</text>
<text x="3.4" y="257.7">ms</text>
<text x="8" y="257.7">conduction</text>
<text x="13.8" y="252.7">[RESOLVED,</text>
<text x="26.6" y="257.7">any</text>
<text x="28.1" y="252.7">SPICE]:</text>
<text x="31.7" y="257.7">small</text>
<text x="37.6" y="252.7">peak</text>
<text x="39.2" y="257.7">SCR handles</text>
<text x="44.1" y="252.7">is</text>
<text x="47.3" y="252.7">INSENSITIVE</text>
<text x="54.9" y="257.7">it;</text>
<text x="58.5" y="257.7">size</text>
<text x="61.9" y="252.7">to</text>
<text x="64.2" y="257.7">F1</text>
<text x="65.4" y="252.7">crowbar</text>
<text x="68.2" y="257.7">I2t</text>
<text x="72.5" y="257.7">&lt;</text>
<text x="75.5" y="252.7">latency</text>
<text x="75.7" y="257.7">SCR I2t.</text>
<text x="84.9" y="252.7">0.5-10us</text>
<text x="87.7" y="257.7">Friday:</text>
<text x="96.5" y="257.7">confirm</text>
<text x="97" y="252.7">(147uF</text>
<text x="106.3" y="252.7">node</text>
<text x="106.3" y="257.7">with</text>
<text x="112.1" y="257.7">chosen</text>
<text x="112.9" y="252.7">+</text>
<text x="116.1" y="252.7">Lf</text>
<text x="119.4" y="252.7">di/dt</text>
<text x="121.3" y="257.7">MPNs</text>
<text x="126.6" y="252.7">set</text>
<text x="128.6" y="257.7">+</text>
<text x="131.3" y="252.7">it).</text>
<text x="131.7" y="257.7">a</text>
<text x="134.4" y="257.7">bench</text>
<text x="135.8" y="252.7">SCR ~96-99A</text>
<text x="142.3" y="257.7">HS-short</text>
<text x="152.8" y="252.7">pk,</text>
<text x="154.2" y="257.7">pulse</text>
<text x="157.4" y="252.7">~0.1J,</text>
<text x="161.5" y="257.7">test.</text>
<text x="17" y="262.7">SINK</text>
<text x="23.5" y="262.7">Q3</text>
<text x="27.8" y="262.7">absorbs</text>
<text x="37.9" y="262.7">the</text>
<text x="42.7" y="262.7">AXP2202</text>
<text x="53.9" y="262.7">~254mA</text>
<text x="63.9" y="262.7">charge-back</text>
<text x="79.8" y="262.7">at</text>
<text x="83.3" y="262.7">low</text>
<text x="88.3" y="262.7">Vcell</text>
<text x="95.1" y="262.7">(sec-min</text>
<text x="107.1" y="262.7">dwell).</text>
<text x="117.2" y="262.7">SINK_EN</text>
<text x="127.8" y="262.7">=</text>
<text x="130.9" y="262.7">ESP32</text>
<text x="139.4" y="262.7">GPIO.</text>
<text x="-.6" y="267.7">JOR (Friday):</text>
<text x="15.6" y="267.7">R1</text>
<text x="19.8" y="267.7">12V-bleeder</text>
<text x="35.4" y="267.7">real</text>
<text x="41" y="267.7">W?</text>
<text x="46.6" y="267.7">D1</text>
<text x="50.9" y="267.7">must</text>
<text x="57.6" y="267.7">clamp</text>
<text x="65.7" y="267.7">the</text>
<text x="70.5" y="267.7">12V</text>
<text x="75.9" y="267.7">rail</text>
<text x="81" y="267.7">(a</text>
<text x="84.7" y="267.7">~15-20V</text>
<text x="95.9" y="267.7">TVS, NOT a</text>
<text x="110" y="267.7">5V part).</text>
<text x="122.8" y="267.7">Q3</text>
<text x="127.1" y="267.7">shunt-vs-servo,</text>
<text x="147.3" y="267.7">armed-vs-gated.</text>
<text x=".2" y="272.7">GROUNDING (MAJOR</text>
<text x="29" y="272.7">grounding-ref</text>
<text x="46.4" y="272.7">schematic</text>
<text x="59.1" y="272.7">BEFORE KiCad</text>
<text x="76.7" y="272.7">layout):</text>
<text x="86.5" y="272.7">single-point</text>
<text x="102" y="272.7">STAR ground</text>
<text x="117.7" y="272.7">at</text>
<text x="121.2" y="272.7">C4;</text>
<text x="126.2" y="272.7">INA226</text>
<text x="135.3" y="272.7">Kelvin</text>
<text x="143.4" y="272.7">pair</text>
<text x="149.1" y="272.7">to</text>
<text x="152.6" y="272.7">the</text>
<text x="157.4" y="272.7">star;</text>
<text x="18.7" y="277.7">DAC ref</text>
<text x="28.6" y="277.7">+</text>
<text x="31.8" y="277.7">buck</text>
<text x="38.3" y="277.7">FB star-grounded</text>
<text x="60.3" y="277.7">by</text>
<text x="64.1" y="277.7">dedicated</text>
<text x="76.2" y="277.7">traces;</text>
<text x="85.2" y="277.7">pigtail</text>
<text x="93.6" y="277.7">B-/AUX_SENSE</text>
<text x="112.4" y="277.7">a</text>
<text x="115.1" y="277.7">dedicated/shielded</text>
<text x="138.1" y="277.7">pair.</text>
<text x="1.4" y="282.7">STAGING:</text>
<text x="12.6" y="282.7">board</text>
<text x="20.2" y="282.7">#1</text>
<text x="24.5" y="282.7">=</text>
<text x="24.7" y="287.7">to</text>
<text x="27.6" y="282.7">pluggable</text>
<text x="28.3" y="287.7">characterize</text>
<text x="39.9" y="282.7">rail</text>
<text x="43.4" y="287.7">AXP2202</text>
<text x="50" y="282.7">populate</text>
<text x="54.6" y="287.7">gauge-ripple</text>
<text x="61" y="282.7">BOTH this</text>
<text x="70.9" y="287.7">tolerance</text>
<text x="73.6" y="282.7">(d)</text>
<text x="78.2" y="282.7">switching</text>
<text x="82.7" y="287.7">before</text>
<text x="90" y="282.7">rail</text>
<text x="91.1" y="287.7">committing</text>
<text x="95" y="282.7">AND a</text>
<text x="103.4" y="282.7">linear</text>
<text x="104.9" y="287.7">the</text>
<text x="109.7" y="287.7">post-filter</text>
<text x="111.1" y="282.7">golden-reference</text>
<text x="123.1" y="287.7">+</text>
<text x="126.2" y="287.7">40</text>
<text x="130.4" y="287.7">PCBs.</text>
<text x="132.2" y="282.7">rail</text>
<text x="137.3" y="282.7">(shared</text>
<text x="147.1" y="282.7">downstream)</text>
</g>
<g font-size="2.1" fill="#840000">
<text x="475" y="394">Sheet:</text>
<text x="475" y="396.7">File:</text>
<text x="481.1" y="396.7">v9.kicad_sch</text>
<text x="475" y="406.9">KiCad</text>
<text x="475" y="404.1">Size:</text>
<text x="481.7" y="404.1">A2</text>
<text x="482.7" y="406.9">E.D.A.</text>
<text x="490.3" y="406.9">9.0.9</text>
<text x="497" y="404.1">Date:</text>
<text x="560" y="404.3">Rev:</text>
<text x="560" y="406.9">Id:</text>
<text x="564.1" y="406.9">1/1</text>
</g>
<g font-size="1.8" fill="#840000">
<text x="35" y="11.9">1</text>
<text x="85" y="11.9">2</text>
<text x="135" y="11.9">3</text>
<text x="185" y="11.9">4</text>
<text x="235" y="11.9">5</text>
<text x="285" y="11.9">6</text>
<text x="335" y="11.9">7</text>
<text x="385" y="11.9">8</text>
<text x="435" y="11.9">9</text>
<text x="485" y="11.9">10</text>
<text x="535" y="11.9">11</text>
<text x="10.3" y="35.9">A</text>
<text x="582.3" y="35.9">A</text>
<text x="10.3" y="85.9">B</text>
<text x="582.3" y="85.9">B</text>
<text x="10.3" y="135.9">C</text>
<text x="582.3" y="135.9">C</text>
<text x="10.3" y="185.9">D</text>
<text x="582.3" y="185.9">D</text>
<text x="582.3" y="235.9">E</text>
<text x="10.3" y="285.9">F</text>
<text x="582.3" y="285.9">F</text>
<text x="10.3" y="335.9">G</text>
<text x="582.3" y="335.9">G</text>
<text x="10.2" y="385.9">H</text>
<text x="582.2" y="385.9">H</text>
<text x="35" y="409.9">1</text>
<text x="85" y="409.9">2</text>
<text x="135" y="409.9">3</text>
<text x="185" y="409.9">4</text>
<text x="235" y="409.9">5</text>
<text x="285" y="409.9">6</text>
<text x="335" y="409.9">7</text>
<text x="385" y="409.9">8</text>
<text x="435" y="409.9">9</text>
<text x="485" y="409.9">10</text>
<text x="535" y="409.9">11</text>
</g>
<g font-size="1.8" fill="#0f0f0f">
<text x="114" y="59.7" transform="rotate(-90 114 59.7)">+12V</text>
<text x="59.7" y="75.9">+12V_RAW 1</text>
<text x="97.8" y="73.3">GND</text>
<text x="156.2" y="74.6">+12V</text>
<text x="199.4" y="74.6">DAC_REF</text>
<text x="224.8" y="75.9">VPRE</text>
<text x="250.2" y="75.9">SW</text>
<text x="257.8" y="75.9">VFILT</text>
<text x="283.2" y="75.9">VPRE</text>
<text x="295.9" y="75.9">CELLP</text>
<text x="321.3" y="75.9">VFILT</text>
<text x="327.7" y="75.9">BPLUS</text>
<text x="353.1" y="75.9">CELLP</text>
<text x="403.9" y="77.1">BPLUS</text>
<text x="59.7" y="78.4">GND</text>
<text x="156.2" y="79.7">EN_BUCK 5</text>
<text x="199.4" y="79.7">SW</text>
<text x="403.9" y="79.7">GND</text>
<text x="403.9" y="82.2">NTC</text>
<text x="114" y="87.6" transform="rotate(-90 114 87.6)">+12V_RAW</text>
<text x="253.7" y="85.1" transform="rotate(-90 253.7 85.1)">VPRE</text>
<text x="323.5" y="85.1" transform="rotate(-90 323.5 85.1)">VFILT</text>
<text x="357.8" y="85.1" transform="rotate(-90 357.8 85.1)">CELLP</text>
<text x="403.9" y="84.7">AUX_SENSE4</text>
<text x="177.5" y="94" transform="rotate(-90 177.5 94)">GND</text>
<text x="412.4" y="96.5" transform="rotate(-90 412.4 96.5)">ID_SEL</text>
<text x="253.7" y="110.5" transform="rotate(-90 253.7 110.5)">GND</text>
<text x="357.8" y="110.5" transform="rotate(-90 357.8 110.5)">GND</text>
<text x="86" y="129.5" transform="rotate(-90 86 129.5)">+12V</text>
<text x="162.2" y="129.5" transform="rotate(-90 162.2 129.5)">+12V</text>
<text x="186.7" y="135.5">+12V</text>
<text x="223.5" y="135.5">GND</text>
<text x="111.8" y="141.9">+12V</text>
<text x="137.2" y="141.9">GND</text>
<text x="86" y="154.9" transform="rotate(-90 86 154.9)">GND</text>
<text x="162.2" y="154.9" transform="rotate(-90 162.2 154.9)">GND</text>
<text x="185.1" y="172.7" transform="rotate(-90 185.1 172.7)">CELLP</text>
<text x="89.8" y="177.8" transform="rotate(-90 89.8 177.8)">CELLP</text>
<text x="368" y="181.6" transform="rotate(-90 368 181.6)">CELLP</text>
<text x="138.1" y="190.5" transform="rotate(-90 138.1 190.5)">CROWBAR_GATE</text>
<text x="176.5" y="188.9">CROWBAR_GATE</text>
<text x="187.8" y="187.7">Rpu*</text>
<text x="247.3" y="191.8" transform="rotate(-90 247.3 191.8)">CELLP</text>
<text x="289.2" y="189.2" transform="rotate(-90 289.2 189.2)">CELLP</text>
<text x="351.8" y="195.2">SINK_EN</text>
<text x="90.2" y="202.9">OVP_SENSE</text>
<text x="127" y="201.6">OVP_SENSE</text>
<text x="149.9" y="201.6">GND</text>
<text x="207" y="209.2">CROWBAR_GATE</text>
<text x="213" y="208.9" transform="rotate(-90 213 208.9)">Rg* R5</text>
<text x="217.2" y="209.2">SCR_G</text>
<text x="234.9" y="206.7">SCR_G</text>
<text x="367" y="207.9">SINK_S</text>
<text x="289.2" y="214.6" transform="rotate(-90 289.2 214.6)">GND</text>
<text x="247.3" y="217.2" transform="rotate(-90 247.3 217.2)">GND</text>
<text x="89.8" y="228.6" transform="rotate(-90 89.8 228.6)">GND</text>
<text x="365.4" y="232.4" transform="rotate(-90 365.4 232.4)">GND</text>
</g>
<g font-size="1.8" fill="#006464">
<text x="68.5" y="71.9">12V</text>
<text x="72.5" y="69">J1</text>
<text x="73.2" y="71.9">barrel</text>
<text x="172.8" y="69.3">MP2384C*</text>
<text x="176.4" y="66.4">U1</text>
<text x="118.2" y="73.1">Q1</text>
<text x="118.2" y="76">rev-pol</text>
<text x="168.1" y="75.8">VIN</text>
<text x="184.9" y="75.8">FB</text>
<text x="238.4" y="75.9" transform="rotate(-90 238.4 75.9)">L* L1</text>
<text x="271.4" y="73.8" transform="rotate(-90 271.4 73.8)">FB*FB1</text>
<text x="309.5" y="76.6" transform="rotate(-90 309.5 76.6)">fuse*F1</text>
<text x="341.2" y="75.9" transform="rotate(-90 341.2 75.9)">10mR7</text>
<text x="411.5" y="75.7">Micro-Fit</text>
<text x="413.9" y="77.2">1</text>
<text x="416.6" y="72.8">J2</text>
<text x="421.8" y="75.7">5p</text>
<text x="168.1" y="80.9">~{ON}/OFF</text>
<text x="178.7" y="82" transform="rotate(-90 178.7 82)">GND</text>
<text x="183.6" y="80.9">OUT</text>
<text x="257.4" y="97.2">C2</text>
<text x="257.4" y="100.1">47u</text>
<text x="327.3" y="97.2">C3</text>
<text x="327.3" y="100.1">47u</text>
<text x="361.6" y="97.2">C4</text>
<text x="361.6" y="100.1">cell</text>
<text x="123.1" y="137.5">D1</text>
<text x="195" y="136.8">~</text>
<text x="214.1" y="136.8">~</text>
<text x="89.8" y="141.7">C1</text>
<text x="121" y="140.4">TVS15*</text>
<text x="165" y="141.7">R1</text>
<text x="89.8" y="144.6">22u</text>
<text x="165" y="144.6">bld*</text>
<text x="187.8" y="184.8">R4</text>
<text x="92.6" y="189.9">R2</text>
<text x="92.6" y="192.8">Rtop*</text>
<text x="372.2" y="195">Q3</text>
<text x="372.2" y="197.9">sink</text>
<text x="252.9" y="203.9">Q2</text>
<text x="293.1" y="203.4" transform="rotate(-90 293.1 203.4)">TVS*</text>
<text x="293.1" y="200.5" transform="rotate(-90 293.1 200.5)">D2</text>
<text x="135.5" y="209.6">TL431</text>
<text x="137.1" y="206.7">U2</text>
<text x="252.9" y="206.8">SCR*</text>
<text x="92.6" y="215.3">R3</text>
<text x="92.6" y="218.2">Rbot*</text>
<text x="368.2" y="219.1">R6</text>
<text x="368.2" y="222">Rsns*</text>
</g>
<g font-size="1.8" fill="#a90000">
<text x="165.7" y="74.7">1</text>
<text x="188.5" y="74.7">4</text>
<text x="69.8" y="78.5">2</text>
<text x="188.5" y="79.8">2</text>
<text x="413.9" y="79.8">2</text>
<text x="413.9" y="82.3">3</text>
<text x="177.5" y="84.5" transform="rotate(-90 177.5 84.5)">3</text>
<text x="413.9" y="87.4">5</text>
<text x="247.4" y="202.6" transform="rotate(-90 247.4 202.6)">1</text>
<text x="244.4" y="206.8">3</text>
<text x="247.4" y="207.7" transform="rotate(-90 247.4 207.7)">2</text>
</g>
<g font-size="1.8" fill="#0000c2">
<text x="323.5" y="110.5" transform="rotate(-90 323.5 110.5)">GND</text>
<text x="10.3" y="235.9">E</text>
</g>
</svg>
